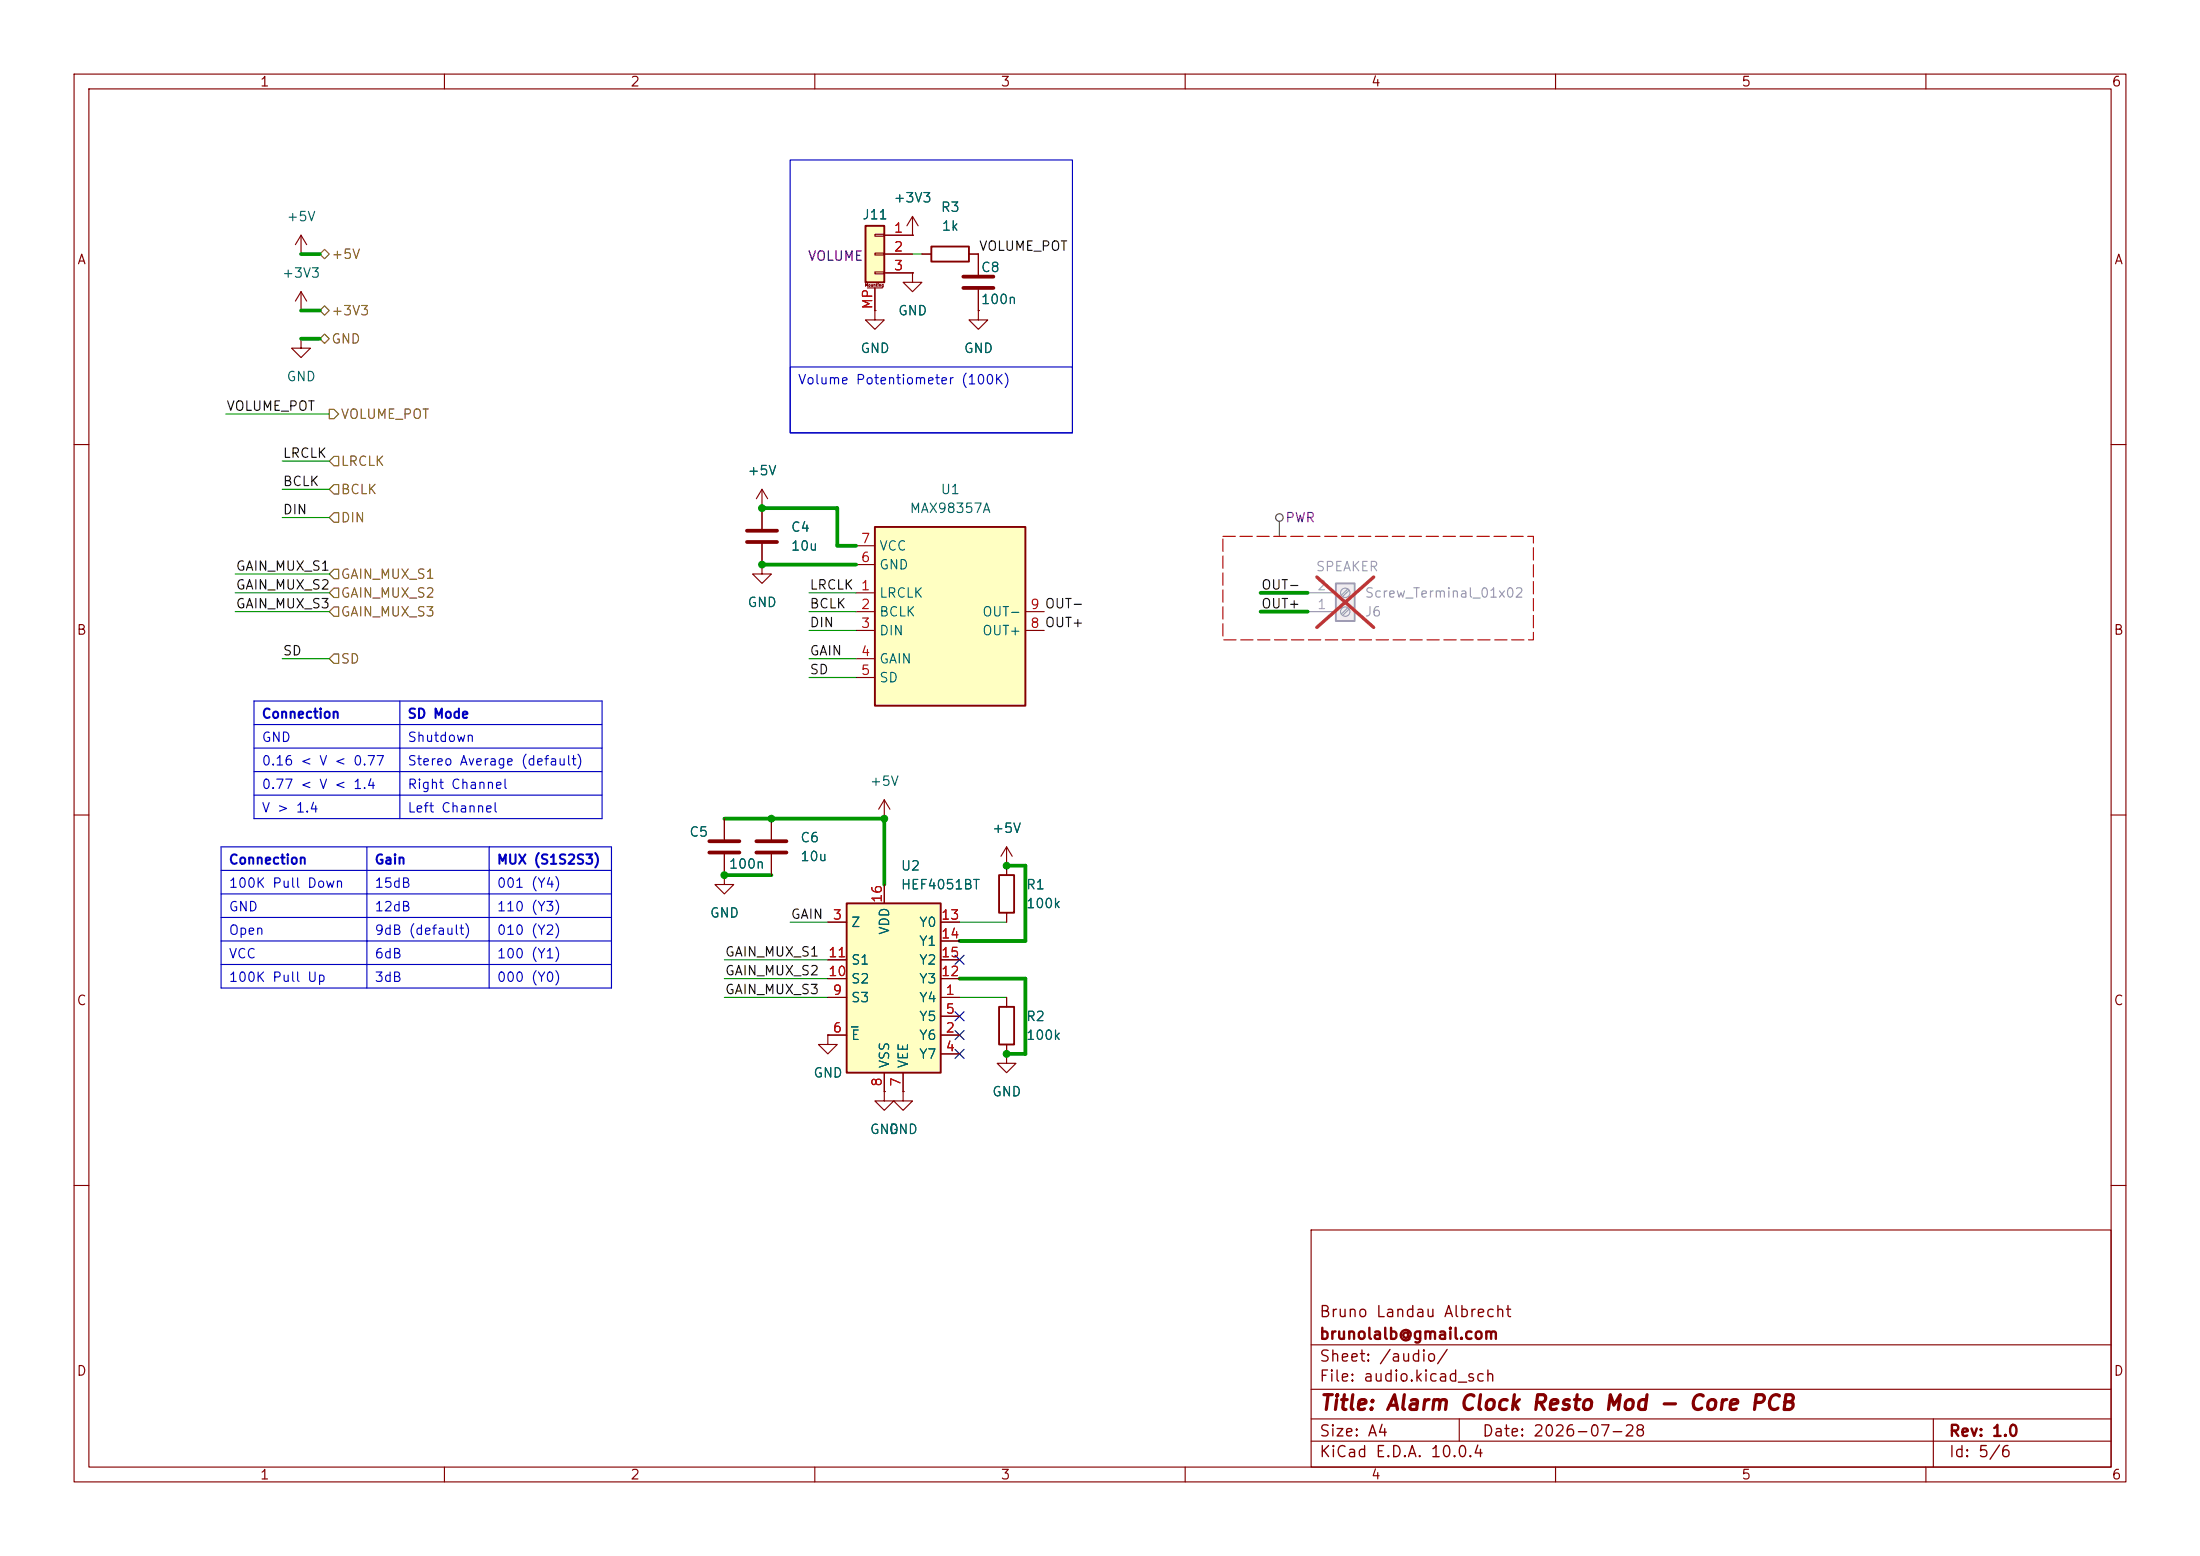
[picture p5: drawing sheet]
<svg xmlns="http://www.w3.org/2000/svg" width="297mm" height="210mm" viewBox="0 0 297 210" stroke-linecap="round" stroke-linejoin="round" font-family="sans-serif">
<g fill="none" stroke="#840000" stroke-width=".15">
<path d="M10 10h277v190h-277zM12 12h273v186h-273zM60 10v2M110 10v2M160 10v2M210 10v2M260 10v2M40.6 45.7v1.3h1.3l-1.3 1.3-1.2-1.3h1.2M40.6 45.7h.1M10 60h2M285 60h2M10 110h2"/>
<path d="M285 110h2M119.4 147.3v1.3h1.2l-1.2 1.3-1.3-1.3h1.3M119.4 147.3h.1M121.9 147.3v1.3h1.3l-1.3 1.3-1.3-1.3h1.3M121.9 147.3h.1M10 160h2M177 166h108v32h-108zM285 160h2M60 198v2M110 198v2M160 198v2M177 194.5h108"/>
<path d="M177 191.5h108M177 187.5h108M177 181.5h108M197 191.5v3M210 198v2M260 198v2M261 191.5v6.5"/>
</g>
<path d="M114.3 121.9h12.7v22.9h-12.7z" fill="#ffffc2"/>
<path d="M125.7 33.3h5.1v2h-5.1zM114.3 121.9h12.7v22.9h-12.7zM134.9 135.9h2v5.1h-2z" fill="none" stroke="#840000" stroke-width=".25"/>
<g fill="none" stroke="#840000" stroke-width=".15">
<path d="M123.2 36.8v1.3h1.3l-1.3 1.3-1.3-1.3h1.3M123.2 36.8h.1M124.5 34.3h1.2M130.8 34.3h1.3v2.8M132.1 39.1v2.8M104.1 110.5v2.8M104.1 115.3v2.8M119.4 119.4v2.5M111.8 139.7v1.3h1.2l-1.2 1.2-1.3-1.2h1.3M111.8 139.7h.1M111.8 134.6h2.5M111.8 139.7h2.5"/>
<path d="M111.8 124.5h2.5M111.8 132.1h2.5M111.8 129.5h2.5M127 134.6h2.5M127 139.7h2.5M127 124.5h2.5M127 137.2h2.5M127 132.1h2.5M127 129.5h2.5M127 127h2.5M135.9 134.6v1.3M119.4 144.8v2.5"/>
<path d="M121.9 144.8v2.5M127 142.2h2.5M135.9 142.2v1.3h1.3l-1.3 1.3-1.3-1.3h1.3M135.9 142.2h.1M135.9 141v1.2"/>
</g>
<path d="M114.9 138.6h.9" fill="none" stroke="#006464" stroke-width=".15"/>
<path d="M130 37.3h4.1M130 38.9h4.1M102.1 113.5h4.1M102.1 115.1h4.1" fill="none" stroke="#840000" stroke-width=".51"/>
<path d="M180.3 78.7h2.6v5.1h-2.6z" fill="#f0f0f0"/>
<path d="M180.3 78.7h2.6v5.1h-2.6z" fill="none" stroke="#a1a1a1" stroke-width=".25"/>
<g fill="none" stroke="#a1a1a1" stroke-width=".15">
<path d="M181.9 79.5l-.8 .8M182.1 79.7l-.8 .8M176.5 82.6h3.8M176.5 80h3.8M181.9 82l-.8 .9M182.1 82.2l-.8 .9"/>
<circle cx="181.6" cy="82.5" r=".63"/>
<circle cx="181.6" cy="80" r=".63"/>
</g>
<path d="M177.8 77.9l7.6 6.8M185.4 77.9l-7.6 6.8" fill="none" stroke="#e12e31" stroke-width=".46"/>
<path d="M100.8 71.6h4.1M100.8 73.2h4.1" fill="none" stroke="#840000" stroke-width=".51"/>
<path d="M132.1 41.9v1.3h1.2l-1.2 1.3-1.3-1.3h1.3M132.1 41.9h.1M102.9 76.2v1.3h1.2l-1.2 1.2-1.3-1.2h1.3M102.9 76.2h.1M102.9 68.6v2.8M102.9 73.4v2.8M135.9 116.8v1.3M135.9 123.2v1.3" fill="none" stroke="#840000" stroke-width=".15"/>
<path d="M134.9 118.1h2v5.1h-2z" fill="none" stroke="#840000" stroke-width=".25"/>
<path d="M118.1 71.1h20.3v24.2h-20.3z" fill="#ffffc2"/>
<path d="M118.1 71.1h20.3v24.2h-20.3z" fill="none" stroke="#840000" stroke-width=".25"/>
<g fill="none" stroke="#840000" stroke-width=".15">
<path d="M118.1 41.9v1.3h1.3l-1.3 1.3-1.3-1.3h1.3M118.1 41.9h.1M102.9 68.6h.1M102.9 66l-.8 1.3M102.9 66l.7 1.3M102.9 66v2.6M115.6 76.2h2.5M115.6 73.7h2.5M115.6 80h2.5M115.6 82.6h2.5M115.6 85.1h2.5M115.6 88.9h2.5"/>
<path d="M115.6 91.4h2.5M138.4 82.6h2.6M138.4 85.1h2.6M97.8 118.1v1.3h1.3l-1.3 1.3-1.3-1.3h1.3M97.8 118.1h.1M97.8 110.5v2.8M97.8 115.3v2.8M119.4 110.5h.1M119.4 108l-.8 1.2M119.4 108l.7 1.2M119.4 108v2.5M135.9 116.8h.1"/>
<path d="M135.9 114.3l-.8 1.3M135.9 114.3l.8 1.3M135.9 114.3v2.5"/>
</g>
<path d="M95.8 113.5h4M95.8 115.1h4" fill="none" stroke="#840000" stroke-width=".51"/>
<path d="M116.8 30.5h2.6v7.6h-2.6z" fill="#ffffc2"/>
<path d="M116.8 30.5h2.6v7.6h-2.6z" fill="none" stroke="#840000" stroke-width=".25"/>
<g fill="none" stroke="#840000" stroke-width=".15">
<path d="M40.6 34.3h.1M40.6 39.4l-.7 1.2M40.6 39.4l.8 1.2M40.6 31.8v2.5M40.6 39.4v2.5M40.6 31.8l-.7 1.2M40.6 31.8l.8 1.2M117.1 38.9h2M118.1 31.6h1.3v.3h-1.3zM118.1 34.2h1.3v.2h-1.3zM118.1 36.7h1.3v.3h-1.3zM118.1 38.9v3"/>
<path d="M119.4 31.8h3.8M119.4 34.3h3.8M119.4 36.8h3.8M123.2 31.8h.1M123.2 36.8h.1M123.2 29.2l-.8 1.3M123.2 29.2l.8 1.3M123.2 29.2v2.6M124.5 34.3h1.2M130.8 34.3h1.3v2.8M132.1 39.1v2.8M40.6 41.9h.1"/>
<path d="M118.1 41.9h.1M132.1 41.9h.1M102.9 76.2h.1M102.9 68.6h.1M102.9 68.6v2.8M102.9 73.4v2.8M97.8 118.1h.1M97.8 110.5v2.8M97.8 115.3v2.8M104.1 110.5v2.8M104.1 115.3v2.8M119.4 119.4v2.5"/>
<path d="M135.9 116.8h.1M135.9 116.8v1.3M111.8 139.7h.1M111.8 134.6h2.5M111.8 139.7h2.5M111.8 124.5h2.5M111.8 132.1h2.5M111.8 129.5h2.5M127 134.6h2.5M127 139.7h2.5M127 124.5h2.5M127 137.2h2.5"/>
<path d="M127 132.1h2.5M127 129.5h2.5M127 127h2.5M135.9 123.2v1.3M135.9 134.6v1.3M119.4 147.3h.1M119.4 144.8v2.5M121.9 147.3h.1M121.9 144.8v2.5M127 142.2h2.5M135.9 142.2h.1M135.9 141v1.2"/>
</g>
<g fill="none" stroke="#484848" stroke-width=".15">
<path d="M172.7 70.4v2"/>
<circle cx="172.7" cy="69.9" r=".51"/>
</g>
<path d="M165.1 72.4h41.9v14h-41.9v-14" fill="none" stroke="#f00" stroke-width=".15" stroke-dasharray="1.7 .6"/>
<path d="M43.8 33.7l.6 .6-.6 .6-.6-.6zM43.2 45.7l.6-.6 .6 .6-.6 .7zM43.2 41.9l.6-.6 .6 .6-.6 .6zM44.4 55.2h.7l.6 .7-.6 .6h-.7zM44.4 62.2l.7-.6h.6v1.3h-.6zM44.4 69.9l.7-.7h.6v1.3h-.6zM44.4 66l.7-.6h.6v1.3h-.6zM44.4 77.5l.7-.7h.6v1.3h-.6zM44.4 82.6l.7-.7h.6v1.3h-.6zM44.4 80l.7-.6h.6v1.2h-.6zM45.1 88.3h.6v1.2h-.6l-.7-.6z" fill="none" stroke="#725600" stroke-width=".15"/>
<g fill="none" stroke="#0000c2" stroke-width=".15">
<path d="M106.7 21.6h38.1v36.8h-38.1zM106.7 49.5h38.1v8.9h-38.1zM34.3 97.8h47M34.3 94.6h47v15.9h-47zM54 94.6v15.9M29.8 117.5h52.7M29.8 114.3h52.7v19.1h-52.7zM34.3 101h47M34.3 104.1h47M34.3 107.3h47M49.5 114.3v19.1M66 114.3v19.1"/>
<path d="M29.8 120.7h52.7M29.8 123.8h52.7M29.8 127h52.7M29.8 130.2h52.7"/>
</g>
<path d="M40.6 34.3h2.6M40.6 41.9h2.6M40.6 45.7h2.6M102.9 76.2h12.7M102.9 68.6h10.1v5.1h2.6M170.2 80h6.3M170.2 82.6h6.3M97.8 110.5h21.6v8.9M97.8 118.1h6.3M135.9 116.8h2.5v10.2h-8.9M129.5 132.1h8.9v10.1h-2.5" fill="none" stroke="#009600" stroke-width=".51"/>
<g fill="none" stroke="#009600" stroke-width=".15">
<path d="M123.2 34.3h1.3M30.5 55.9h13.9M31.7 77.5h12.7M38.1 62.2h6.3M38.1 66h6.3M38.1 69.9h6.3M31.7 80h12.7M31.7 82.6h12.7M38.1 88.9h6.3M109.2 80h6.4M109.2 82.6h6.4M109.2 88.9h6.4"/>
<path d="M109.2 85.1h6.4M109.2 91.4h6.4M97.8 134.6h14M97.8 129.5h14M97.8 132.1h14M106.7 124.5h5.1M129.5 124.5h6.4M129.5 134.6h6.4"/>
</g>
<path d="M128.9 136.6l1.2 1.2M128.9 128.9l1.2 1.2M128.9 139.1l1.2 1.2M130.1 136.6l-1.2 1.2M130.1 128.9l-1.2 1.2M130.1 139.1l-1.2 1.2M128.9 141.6l1.2 1.2M130.1 141.6l-1.2 1.2" fill="none" stroke="#000084" stroke-width=".15"/>
<path d="M114.9 138.6h.9" fill="none" stroke="#006464" stroke-width=".15"/>
<g fill="#009600" stroke="#009600" stroke-width=".14">
<circle cx="135.9" cy="142.2" r=".46"/>
<circle cx="119.4" cy="110.5" r=".46"/>
<circle cx="135.9" cy="116.8" r=".46"/>
<circle cx="104.1" cy="110.5" r=".46"/>
<circle cx="102.9" cy="76.2" r=".46"/>
<circle cx="102.9" cy="68.6" r=".46"/>
<circle cx="97.8" cy="118.1" r=".46"/>
</g>
<text font-size="2" fill="#840000" x="178" y="190.8">Title: Alarm Clock Resto Mod - Core PCB</text>
<g font-size="1.5" fill="#840000">
<text x="178" y="178.2">Bruno Landau Albrecht</text>
<text x="178" y="184.2">Sheet: /audio/</text>
<text x="178" y="181.2">brunolalb@gmail.com</text>
<text x="178" y="186.9">File: audio.kicad_sch</text>
<text x="178" y="197.1">KiCad E.D.A. 10.0.4</text>
<text x="178" y="194.3">Size: A4</text>
<text x="200" y="194.3">Date: 2026-07-28</text>
<text x="263" y="194.3">Rev: 1.0</text>
<text x="263" y="197.1">Id: 5/6</text>
</g>
<g font-size="1.3" fill="#840000">
<text x="35" y="12">1</text>
<text x="85" y="12">2</text>
<text x="135" y="12">3</text>
<text x="185" y="12">4</text>
<text x="235" y="12">5</text>
<text x="285" y="12">6</text>
<text x="10.3" y="36">A</text>
<text x="285.3" y="36">A</text>
<text x="10.3" y="86">B</text>
<text x="285.3" y="86">B</text>
<text x="10.3" y="136">C</text>
<text x="285.3" y="136">C</text>
<text x="10.3" y="186">D</text>
<text x="285.3" y="186">D</text>
<text x="35" y="200">1</text>
<text x="85" y="200">2</text>
<text x="135" y="200">3</text>
<text x="185" y="200">4</text>
<text x="235" y="200">5</text>
<text x="285" y="200">6</text>
</g>
<g font-size="1.3" fill="#006464">
<text x="116.3" y="29.9">J11</text>
<text x="120.5" y="27.6">+3V3</text>
<text x="126.9" y="28.9">R3</text>
<text x="38.6" y="30.2">+5V</text>
<text x="127" y="31.5">1k</text>
<text x="38" y="37.8">+3V3</text>
<text x="132.3" y="37">C8</text>
<text x="132.3" y="41.4">100n</text>
<text x="116.1" y="48">GND</text>
<text x="121.2" y="42.9">GND</text>
<text x="130" y="48">GND</text>
<text x="38.6" y="51.8">GND</text>
<text x="100.8" y="64.5">+5V</text>
<text x="122.7" y="69.6">MAX98357A</text>
<text x="126.9" y="67">U1</text>
<text x="106.7" y="72.1">C4</text>
<text x="106.7" y="74.6">10u</text>
<text x="118.6" y="77.2">GND</text>
<text x="118.6" y="74.6">VCC</text>
<text x="100.8" y="82.3">GND</text>
<text x="118.6" y="81">LRCLK</text>
<text x="118.6" y="83.5">BCLK</text>
<text x="132.5" y="83.5">OUT-</text>
<text x="118.6" y="86.1">DIN</text>
<text x="118.6" y="89.9">GAIN</text>
<text x="132.5" y="86.1">OUT+</text>
<text x="118.6" y="92.4">SD</text>
<text x="117.3" y="106.4">+5V</text>
<text x="93" y="113.2">C5</text>
<text x="133.9" y="112.7">+5V</text>
<text x="98.3" y="117.6">100n</text>
<text x="108" y="114">C6</text>
<text x="108" y="116.5">10u</text>
<text x="121.5" y="117.8">U2</text>
<text x="95.8" y="124.2">GND</text>
<text x="114.8" y="125.4">Z</text>
<text x="121.5" y="120.4">HEF4051BT</text>
<text x="124" y="125.4">Y0</text>
<text x="138.4" y="120.4">R1</text>
<text x="138.4" y="122.9">100k</text>
<text x="114.8" y="130.5">S1</text>
<text x="120.4" y="126.3" transform="rotate(-90 120.4 126.3)">VDD</text>
<text x="124" y="128">Y1</text>
<text x="124" y="130.5">Y2</text>
<text x="114.8" y="135.6">S3</text>
<text x="114.8" y="133.1">S2</text>
<text x="124" y="135.6">Y4</text>
<text x="124" y="133.1">Y3</text>
<text x="114.8" y="140.7">E</text>
<text x="124" y="140.7">Y6</text>
<text x="124" y="143.2">Y7</text>
<text x="124" y="138.1">Y5</text>
<text x="138.4" y="138.1">R2</text>
<text x="138.4" y="140.7">100k</text>
<text x="109.7" y="145.8">GND</text>
<text x="120.4" y="144.3" transform="rotate(-90 120.4 144.3)">VSS</text>
<text x="122.9" y="144.3" transform="rotate(-90 122.9 144.3)">VEE</text>
<text x="133.9" y="148.3">GND</text>
<text x="117.3" y="153.4">GND</text>
<text x="119.9" y="153.4">GND</text>
</g>
<g font-size="1.3" fill="#725600">
<text x="44.6" y="35.3">+5V</text>
<text x="44.6" y="46.7">GND</text>
<text x="44.6" y="42.9">+3V3</text>
<text x="45.9" y="56.9">VOLUME_POT</text>
<text x="45.9" y="63.2">LRCLK</text>
<text x="45.9" y="70.8">DIN</text>
<text x="45.9" y="67">BCLK</text>
<text x="45.9" y="83.5">GAIN_MUX_S3</text>
<text x="45.9" y="78.4">GAIN_MUX_S1</text>
<text x="45.9" y="81">GAIN_MUX_S2</text>
<text x="45.9" y="89.9">SD</text>
</g>
<g font-size="1.3" fill="#840084">
<text x="109" y="35.5">VOLUME</text>
<text x="173.4" y="70.8">PWR</text>
</g>
<g font-size="1.3" fill="#a90000">
<text x="120.6" y="31.7">1</text>
<text x="120.6" y="34.3">2</text>
<text x="118.1" y="41.8" transform="rotate(-90 118.1 41.8)">MP</text>
<text x="120.6" y="36.8">3</text>
<text x="116.1" y="76.2">6</text>
<text x="116.1" y="73.6">7</text>
<text x="116.1" y="82.5">2</text>
<text x="139" y="82.5">9 OUT-</text>
<text x="116.1" y="85.1">3</text>
<text x="116.1" y="88.9">4</text>
<text x="139" y="85.1">8 OUT+</text>
<text x="116.1" y="91.4">5</text>
<text x="112.3" y="124.4">3</text>
<text x="119.4" y="122" transform="rotate(-90 119.4 122)">16</text>
<text x="127" y="124.4">13</text>
<text x="111.7" y="129.5">11</text>
<text x="127" y="127">14</text>
<text x="127" y="129.5">15</text>
<text x="111.7" y="132.1">10</text>
<text x="112.3" y="134.6">9</text>
<text x="127" y="132.1">12</text>
<text x="127.6" y="134.6">1</text>
<text x="127.6" y="137.1">5</text>
<text x="112.3" y="139.7">6</text>
<text x="127.6" y="139.7">2</text>
<text x="127.6" y="142.2">4</text>
<text x="119.4" y="146.8" transform="rotate(-90 119.4 146.8)">8</text>
<text x="121.9" y="146.8" transform="rotate(-90 121.9 146.8)">7</text>
</g>
<g font-size="1.3" fill="#0f0f0f">
<text x="132.1" y="34.2">VOLUME_POT</text>
<text x="30.5" y="55.8">VOLUME_POT</text>
<text x="38.1" y="62.1">LRCLK</text>
<text x="38.1" y="65.9">BCLK</text>
<text x="38.1" y="69.7">DIN</text>
<text x="31.7" y="77.3">GAIN_MUX_S1</text>
<text x="31.7" y="82.4">GAIN_MUX_S3</text>
<text x="31.7" y="79.9">GAIN_MUX_S2</text>
<text x="109.2" y="82.4">BCLK</text>
<text x="109.2" y="79.9">LRCLK 1</text>
<text x="170.2" y="82.4">OUT+</text>
<text x="170.2" y="79.9">OUT-</text>
<text x="38.1" y="88.8">SD</text>
<text x="109.2" y="85">DIN</text>
<text x="109.2" y="88.8">GAIN</text>
<text x="109.2" y="91.3">SD</text>
<text x="106.7" y="124.3">GAIN</text>
<text x="97.8" y="132">GAIN_MUX_S2</text>
<text x="97.8" y="129.4">GAIN_MUX_S1</text>
<text x="97.8" y="134.5">GAIN_MUX_S3</text>
</g>
<g font-size="1.3" fill="#0000c2">
<text x="107.6" y="52.2">Volume Potentiometer (100K)</text>
<text x="35.2" y="97.3">Connection</text>
<text x="35.2" y="100.5">GND</text>
<text x="54.9" y="97.3">SD Mode</text>
<text x="54.9" y="100.5">Shutdown</text>
<text x="35.2" y="103.6">0.16 &lt; V &lt; 0.77</text>
<text x="35.2" y="106.8">0.77 &lt; V &lt; 1.4</text>
<text x="54.9" y="103.6">Stereo Average (default)</text>
<text x="54.9" y="106.8">Right Channel</text>
<text x="35.2" y="110">V &gt; 1.4</text>
<text x="54.9" y="110">Left Channel</text>
<text x="30.8" y="117">Connection</text>
<text x="50.5" y="117">Gain</text>
<text x="67" y="117">MUX (S1S2S3)</text>
<text x="30.8" y="120.1">100K Pull Down</text>
<text x="30.8" y="123.3">GND</text>
<text x="50.5" y="120.1">15dB</text>
<text x="50.5" y="123.3">12dB</text>
<text x="67" y="120.1">001 (Y4)</text>
<text x="67" y="123.3">110 (Y3)</text>
<text x="30.8" y="126.5">Open</text>
<text x="30.8" y="129.7">VCC</text>
<text x="50.5" y="126.5">9dB (default)</text>
<text x="50.5" y="129.7">6dB</text>
<text x="67" y="126.5">010 (Y2)</text>
<text x="67" y="129.7">100 (Y1)</text>
<text x="30.8" y="132.8">100K Pull Up</text>
<text x="50.5" y="132.8">3dB</text>
<text x="67" y="132.8">000 (Y0)</text>
</g>
<text font-size="1.3" fill="#a1a1a1" x="177.6" y="77.4">SPEAKER</text>
<g font-size="1.3" fill="#aaa">
<text x="177.7" y="82.5">1</text>
<text x="177.7" y="80">2</text>
</g>
<g font-size="1.3" fill="#989898">
<text x="184.2" y="83.5">J6</text>
<text x="184.2" y="81">Screw_Terminal_01x02</text>
</g>
<text font-size=".4" fill="#840000" x="116.7" y="38.8">Mounting</text>
</svg>
